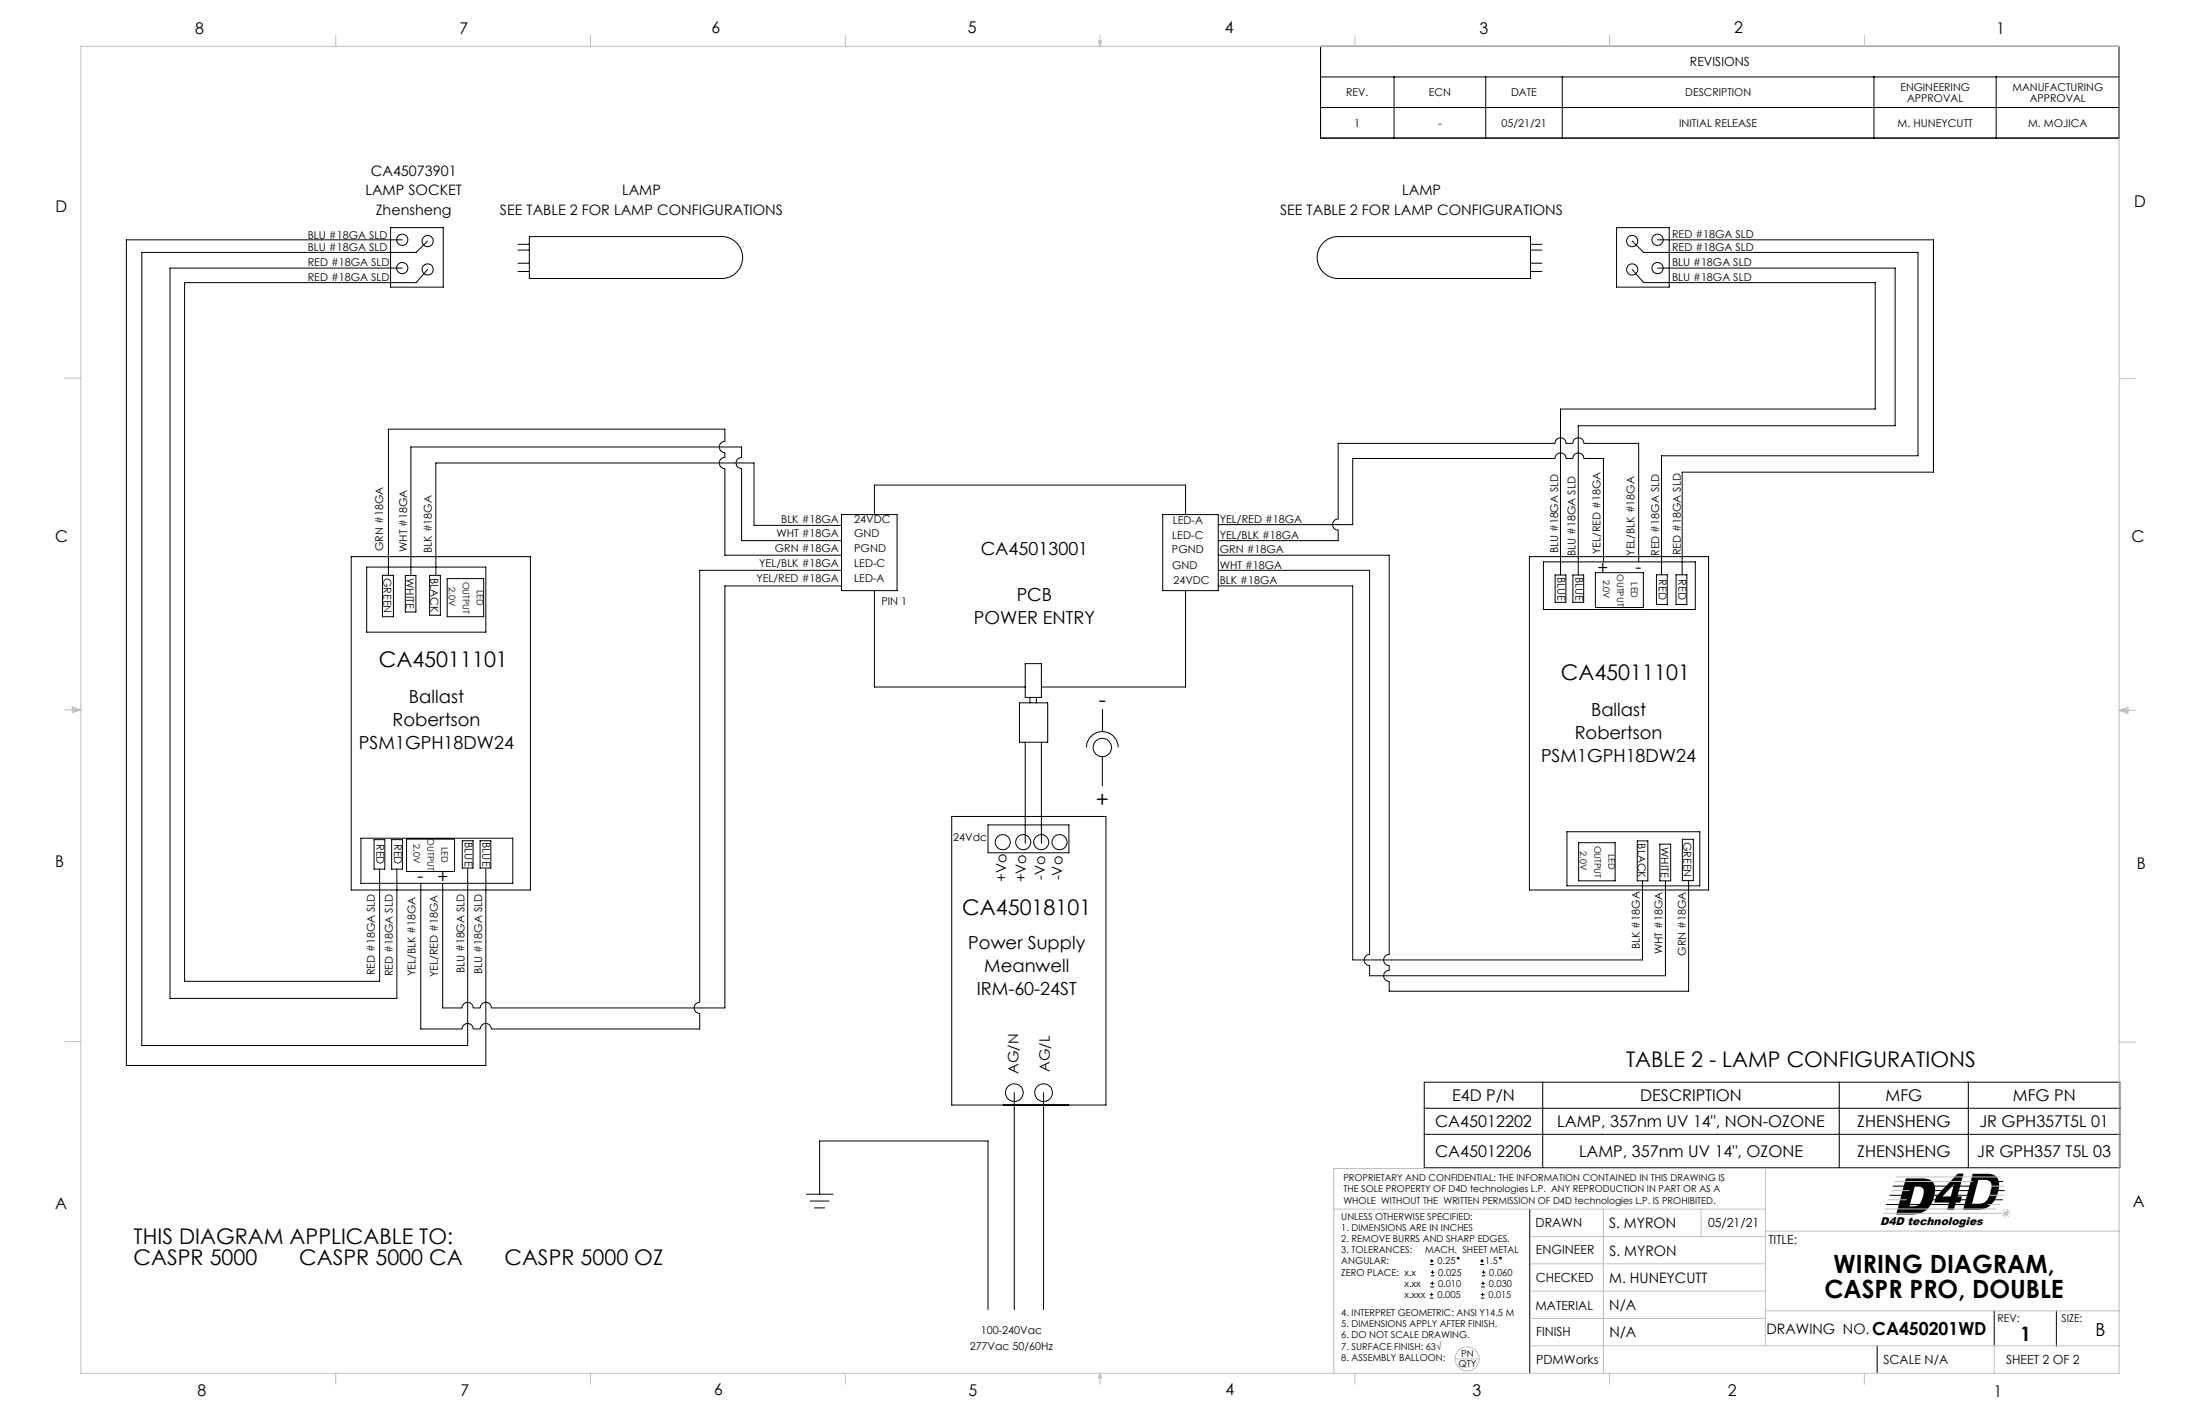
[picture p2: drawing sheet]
<svg xmlns="http://www.w3.org/2000/svg" width="432mm" height="279mm" viewBox="0 0 432 279" stroke-linecap="round" stroke-linejoin="round" font-family="sans-serif">
<g fill="none" stroke="#000" stroke-width=".2">
<path d="M259.2 9.1h156.7v18h-156.7zM259.2 15.1h156.7M273.6 15.1v12M291.6 15.1v12M306.6 15.1v12M367.8 15.1v12M391.8 15.1v12M415.9 21.1h-156.7M76.7 44.7h10.3v11.6h-10.3zM79 47.1h-54.2v162h70.6v-38.6M79 52.6h-45.6v143.3h44.5v-25.4M83.9 47.3l-2.2 2.2h-53.9v155.6h64v-34.6"/>
<path d="M83.9 52.9l-2.2 2.6h-45.5v137h38.3v-22M101.7 47.9h2.2M101.7 49.1h2.2M101.7 51.6h2.2M101.7 53.3h2.2M103.9 46.4h37.7a4.1 4.1 0 0 1 4.2 4.1 4.1 4.1 0 0 1-4.2 4.1h-37.7zM259.6 47.8l.2-.2a3.9 3.9 0 0 1 2.8-1.2h37.8v8.2h-37.8a4.1 4.1 0 0 1-3.7-2.4 4.1 4.1 0 0 1 .7-4.4zM300.4 47.9h2.2M300.4 49.1h2.2M300.4 51.6h2.2M300.4 53.3h2.2M317.3 44.7h10.3v11.6h-10.3z"/>
<path d="M320.4 47.3l2.2 2.2h53.8v39.9h-50.3v23.4M320.4 52.9l2.2 2.6h45.5v24.8h-61.8v32.6M325.3 47.1h54.2v45.5h-49.3v20.2M325.3 52.6h46.7v30.9h-62.2v29.4M68.9 109.2h35.2v65.4h-35.2zM72 111.3h23.4v12.7h-23.4zM75.1 112.9h2.1v8.1h-2.1zM79.6 112.9h2v7.2h-2zM84.3 112.9h2.1v7.8h-2.1zM87.8 113.5h7.1v7.5h-7.1zM165.2 108.9h-22.9v-17a1.09 1.09 0 0 1-1.1-1.1 1.09 1.09 0 0 1 1.1-1.1v-.9a1.09 1.09 0 0 1-1.1-1.1 1.09 1.09 0 0 1 1.1-1.1v-2.4h-66.1v28.7M165.2 106.1h-19.6v-14.2a1.09 1.09 0 0 1-1.1-1.1 1.09 1.09 0 0 1 1.1-1.1v-2h-65v25.2"/>
<path d="M165.2 111.9h-27.9v84.8a1.08 1.08 0 0 0-1.1 1 1.08 1.08 0 0 0 1.1 1.1v3.1h-40.9a1.09 1.09 0 0 0-1-1.1 1.09 1.09 0 0 0-1.1 1.1h-1.4a1.09 1.09 0 0 0-1.1-1.1 1.09 1.09 0 0 0-1.1 1.1h-8.1v-28.6M165.2 115h-22.9v82.8h-45.9a1.09 1.09 0 0 0-1-1.1 1.09 1.09 0 0 0-1.1 1.1h-1.4a1.09 1.09 0 0 0-1.1-1.1 1.09 1.09 0 0 0-1.1 1.1h-3.8v-24.5M165.2 101h10.9v14.9h-10.9zM165.2 103.1h-17.2v-12.3h-62.5v22.1M171.6 101v-5.8h61.1v5.8M171.6 115.9v18.9h29.6M228.2 101h10.9v14.9h-10.9zM232.7 115.9v18.9h-28.3M239.1 106.1h23.5v-2.1a1.08 1.08 0 0 1-1.1-1.1 1.08 1.08 0 0 1 1.1-1.1v-14.8h42.6a1.09 1.09 0 0 1 1.1-1.1 1.09 1.09 0 0 1 1.1 1.1h1.3a1.09 1.09 0 0 1 1.1-1.1 1.09 1.09 0 0 1 1.1 1.1h10.7v23.2M239.1 102.9h26.4v-12.9h39.7a1.09 1.09 0 0 1 1.1-1.1 1.09 1.09 0 0 1 1.1 1.1h1.3a1.09 1.09 0 0 1 1.1-1.1 1.09 1.09 0 0 1 1.1 1.1h3.8v20.2M239.1 111.9h29.7v75.4a1.08 1.08 0 0 0-1 1.1 1.08 1.08 0 0 0 1 1v2.1h58.1v-18.7M239.1 108.9h33.6v78.4a1.08 1.08 0 0 0-1.1 1.1 1.08 1.08 0 0 0 1.1 1v1a1.08 1.08 0 0 0-1.1 1.1 1.08 1.08 0 0 0 1.1 1v2h58.7v-21.7"/>
<path d="M239.1 115h26.4v73.3h56.9v-15.5M300.2 109.2h35.2v65.4h-35.2zM302.9 110.2h29.8v9.4h-29.8zM305.2 112.8h2.1v5.4h-2.1zM308.7 112.8h2.1v5.4h-2.1zM313.1 112.4h9.4v6.8h-9.4zM325.1 112.8h2.1v5.8h-2.1zM329 112.8h2.1v5.8h-2.1zM200.1 137.9h5.5v7.7h-5.5zM201.2 130.2h3.2v6.6h-3.2zM202.1 136.8v1.1M203.4 136.8v1.1"/>
<path d="M216.4 139.2v4.3M201.2 145.6v19.9M204.4 145.6v19.9M213.3 146.6a3.1 3.1 0 0 1 3.1-3.1 3.1 3.1 0 0 1 3.1 3.1M216.4 148.4v5.8M70.8 164.5h29.8v8.8h-29.8zM73.4 164.7h2.1v5.8h-2.1zM76.9 164.7h2.1v5.8h-2.1zM79.8 164.6h9.4v6.4h-9.4zM90.7 165h2.2v5.3h-2.2zM94.2 165h2.1v5.3h-2.1zM186.8 160.2h30.3v56.6h-30.3z"/>
<path d="M193.9 161.9h15.9v5.4h-15.9zM307.6 163.2h26v10.6h-26zM309.8 165.3h7.2v7.5h-7.2zM321.3 165h2.1v7.8h-2.1zM325.8 165.6h2.1v7.2h-2.1zM330.2 164.7h2.2v8.1h-2.2zM199.1 214.4v42.6M204.8 214.4v42.6M279.5 212.3h136.6v16.8h-136.6zM279.5 217.5h136.6M302.8 212.3v16.8M361 212.3v16.8"/>
<path d="M386.3 212.3v16.8M158.3 234.3h5.2M159 235.7h3.7M159.9 237h2M160.9 234.3v-10.4h33v33.1M279.5 222.6h136.6M300.2 237.2v32.3M370.2 236.3h16M370.9 234.5h3.5M371.5 232.7h3.5M377.9 235.4h8.5M378.2 234.5h2.9"/>
<path d="M378.5 233.6h3.2M378.8 232.7h8.1M383.3 234.5h3.2M383.4 233.6h3.4M390.4 235.4h2.6M390.7 233.6h2.7M391 231.8h2.1M280.6 254.7h.7M280.6 254h.7M280.7 248.1h.7M280.7 247.4h.7M280.7 252.5h.8"/>
<path d="M280.7 251.8h.8M280.8 250.3h.7M280.8 249.6h.7M281 253.6v.8M281 247.1v.7M281.1 251.5v.7M281.2 249.2v.8M290.5 248.1h.8M290.5 247.4h.8M290.7 254.7h.7M290.7 254h.7M290.7 252.5h.7"/>
<path d="M290.7 251.8h.7M290.8 250.3h.7M290.8 249.6h.7M290.9 247.1v.7M291 253.6v.8M291.1 251.5v.7M291.2 249.2v.8M391.4 257.2v6.9M403.6 257.2v7M368.4 264.1v5.4"/>
<circle cx="79" cy="47" r="1.11"/>
<circle cx="79" cy="52.6" r="1.11"/>
<circle cx="83.9" cy="52.9" r="1.09"/>
<circle cx="83.9" cy="47.3" r="1.09"/>
<circle cx="320.4" cy="47.3" r="1.1"/>
<circle cx="320.4" cy="52.9" r="1.1"/>
<circle cx="325.3" cy="52.6" r="1.11"/>
<circle cx="325.3" cy="47" r="1.11"/>
<circle cx="216.4" cy="146.7" r="1.81"/>
<circle cx="196.8" cy="165.2" r="1.47"/>
<circle cx="200.8" cy="165.2" r="1.47"/>
<circle cx="204.4" cy="165.2" r="1.47"/>
<circle cx="208" cy="165.2" r="1.47"/>
<circle cx="199.1" cy="214.4" r="1.73"/>
<circle cx="204.8" cy="214.4" r="1.74"/>
<circle cx="286.2" cy="246.9" r=".16"/>
<circle cx="294.5" cy="246.9" r=".16"/>
</g>
<g fill="none" stroke="#c0c0c0" stroke-width=".2">
<path d="M15.9 9.1h400v260.4h-400zM65.9 6.9v2.2M115.9 6.9v2.2M165.9 6.9v2.2M215.6 8h.6l-.3 1.1zM215.7 8l.2 1.1M215.9 6.9v2.2M216 8l-.1 1.1M265.9 6.9v2.2M315.9 6.9v2.2M365.9 6.9v2.2M12.7 74.2h3.2"/>
<path d="M415.9 74.3h3.2M12.7 139.3h3.2M14.2 139.1l1.7 .2M14.2 138.7l1.7 .6-1.7 .5zM15.9 139.3l-1.7 .3M415.9 139.4h3.2M415.9 139.4l1.8-.6v1.2zM415.9 139.4l1.8 .3M417.7 139.2l-1.8 .2M12.7 204.4h3.2M415.9 204.5h3.2M261.8 237.2h84.7"/>
<path d="M314.7 237.2v32.3M333.9 237.2v5.4M346.5 229.3v34.8M369.6 238.1h24.8M369.9 237.2h21.8M370.6 235.4h3.6M371.2 233.6h3.5M371.9 231.8h15.2M372.2 230.9h20.4M390.2 236.3h2.3M390.6 234.5h2.7M390.9 232.7h2.4"/>
<path d="M393.2 237.3l1 1.4M394 237.3l-.5 1.5M394.4 237.6l-1.4 .9M415.9 229.3h-154.1v40.2M300.2 242.6h46.3M300.2 258.7h46.3M300.2 248h46.3M300.2 253.3h46.3M346.5 257.2h69.4M346.5 241.5h69.4M65.9 269.5v2.1M115.9 269.5v2.1"/>
<path d="M165.9 269.5v2.1M215.9 269.5v2.1M215.9 269.5l.3 .8h-.6zM265.9 269.5v2.1M285.6 266.6h4.7M300.2 264.1h115.7M315.9 269.5v2.1M365.9 269.5v2.1M391.4 264.1v5.4"/>
<circle cx="288" cy="266.6" r="2.37"/>
</g>
<text font-size="10.2" x="371.4" y="238.3">D4D</text>
<g font-size="4.9">
<text x="359.9" y="249.8">WIRING DIAGRAM,</text>
<text x="358.1" y="254.7">CASPR PRO, DOUBLE</text>
</g>
<g font-size="4.2">
<text x="74.4" y="130.8">CA45011101</text>
<text x="306.4" y="133.4">CA45011101</text>
<text x="215.7" y="138.6">-</text>
<text x="215.1" y="158.4">+</text>
<text x="188.9" y="179.5">CA45018101</text>
<text x="319.2" y="209.4">TABLE 2 - LAMP CONFIGURATIONS</text>
<text x="26.2" y="244.1">THIS DIAGRAM APPLICABLE TO:</text>
<text x="26.2" y="248.3">CASPR 5000</text>
<text x="58.7" y="248.3">CASPR 5000 CA</text>
<text x="99" y="248.3">CASPR 5000 OZ</text>
</g>
<text font-size="3.9" x="396.6" y="263.1">1</text>
<g font-size="3.5">
<text x="192.5" y="108.9">CA45013001</text>
<text x="313.5" y="112.6">+</text>
<text x="321" y="112.4">-</text>
<text x="199.5" y="117.9">PCB</text>
<text x="191.1" y="122.5">POWER ENTRY</text>
<text x="80.3" y="137.9">Ballast</text>
<text x="77.1" y="142.4">Robertson</text>
<text x="312.3" y="140.4">Ballast</text>
<text x="70.5" y="146.9">PSM1GPH18DW24</text>
<text x="302.5" y="149.5">PSM1GPH18DW24</text>
<text x="309.1" y="144.9">Robertson</text>
<text x="82" y="173">-</text>
<text x="85.8" y="173.2">+</text>
<text x="190.1" y="186.3">Power Supply</text>
<text x="193.2" y="190.8">Meanwell</text>
<text x="191.7" y="195.3">IRM-60-24ST</text>
<text x="367.5" y="261.9">CA450201WD</text>
<text x="411.3" y="262.2">B</text>
</g>
<g font-size="3.2">
<text x="38.3" y="6.7">8</text>
<text x="90.2" y="6.7">7</text>
<text x="139.7" y="6.5">6</text>
<text x="190" y="6.5">5</text>
<text x="240.4" y="6.5">4</text>
<text x="290.4" y="6.7">3</text>
<text x="340.4" y="6.5">2</text>
<text x="391.9" y="6.7">1</text>
<text x="10.9" y="41.6">D</text>
<text x="418.9" y="40.7">D</text>
<text x="10.8" y="106.3">C</text>
<text x="418.4" y="106.4">C</text>
<text x="10.8" y="170.2">B</text>
<text x="419.4" y="170.6">B</text>
<text x="281.7" y="221.2">CA45012202</text>
<text x="285" y="216.1">E4D P/N</text>
<text x="305.7" y="221.2">LAMP, 357nm UV 14&quot;, NON-OZONE</text>
<text x="321.9" y="216.1">DESCRIPTION</text>
<text x="364.5" y="221.2">ZHENSHENG</text>
<text x="370.1" y="216.1">MFG</text>
<text x="388.5" y="221.2">JR GPH357T5L 01</text>
<text x="395.1" y="216.1">MFG PN</text>
<text x="281.7" y="227">CA45012206</text>
<text x="309.9" y="227">LAMP, 357nm UV 14&quot;, OZONE</text>
<text x="364.5" y="227">ZHENSHENG</text>
<text x="388.1" y="227">JR GPH357 T5L 03</text>
<text x="10.8" y="237.2">A</text>
<text x="418.6" y="236.8">A</text>
<text x="38.8" y="273.8">8</text>
<text x="90.4" y="273.8">7</text>
<text x="140.2" y="273.8">6</text>
<text x="190.1" y="273.9">5</text>
<text x="240.5" y="273.8">4</text>
<text x="289" y="273.9">3</text>
<text x="339.1" y="273.8">2</text>
<text x="391.4" y="274.1">1</text>
</g>
<g font-size="2.8">
<text x="72.8" y="34.5">CA45073901</text>
<text x="71.7" y="38.3">LAMP SOCKET</text>
<text x="122.1" y="38.3">LAMP</text>
<text x="275.2" y="38.3">LAMP</text>
<text x="73.7" y="42.1">Zhensheng</text>
<text x="98.1" y="42.1">SEE TABLE 2 FOR LAMP CONFIGURATIONS</text>
<text x="251.2" y="42.1">SEE TABLE 2 FOR LAMP CONFIGURATIONS</text>
<text x="197.5" y="173" transform="rotate(-90 197.5 173)">+Vo</text>
<text x="201.4" y="173.1" transform="rotate(-90 201.4 173.1)">+Vo</text>
<text x="205.1" y="172.7" transform="rotate(-90 205.1 172.7)">-Vo</text>
<text x="208.6" y="172.7" transform="rotate(-90 208.6 172.7)">-Vo</text>
<text x="199.9" y="210.7" transform="rotate(-90 199.9 210.7)">AG/N</text>
<text x="206.1" y="210.3" transform="rotate(-90 206.1 210.3)">AG/L</text>
<text x="315.8" y="240.9">S. MYRON</text>
<text x="315.9" y="251.8">M. HUNEYCUTT</text>
<text x="315.9" y="246.3">S. MYRON</text>
<text x="315.8" y="257.1">N/A</text>
<text x="315.9" y="262.4">N/A</text>
<text x="346.7" y="261.8">DRAWING NO.</text>
</g>
<g font-size="2.5">
<text x="331.7" y="13">REVISIONS</text>
<text x="301.4" y="240.7">DRAWN</text>
<text x="335.3" y="240.7">05/21/21</text>
<text x="347.1" y="244.2">TITLE:</text>
<text x="301.4" y="251.5">CHECKED</text>
<text x="301.5" y="246.1">ENGINEER</text>
<text x="301.4" y="256.9">MATERIAL</text>
<text x="301.5" y="262.1">FINISH</text>
<text x="301.5" y="267.7">PDMWorks</text>
<text x="369.7" y="267.6">SCALE N/A</text>
<text x="393.7" y="267.6">SHEET 2 OF 2</text>
</g>
<text font-size="2.2" x="369" y="240.3">D4D technologies</text>
<g font-size="2.1">
<text x="373" y="17.8">ENGINEERING</text>
<text x="395" y="17.8">MANUFACTURING</text>
<text x="264.2" y="18.9">REV.</text>
<text x="280.5" y="18.9">ECN</text>
<text x="296.6" y="18.9">DATE</text>
<text x="330.8" y="18.9">DESCRIPTION</text>
<text x="374.3" y="19.9">APPROVAL</text>
<text x="398.4" y="19.9">APPROVAL</text>
<text x="265.8" y="24.9">1</text>
<text x="282.3" y="24.9">-</text>
<text x="294.7" y="24.9">05/21/21</text>
<text x="329.6" y="24.9">INITIAL RELEASE</text>
<text x="372.4" y="24.9">M. HUNEYCUTT</text>
<text x="398" y="24.9">M. MOJICA</text>
<text x="60.4" y="46.8">BLU #18GA SLD</text>
<text x="328.2" y="46.8">RED #18GA SLD</text>
<text x="60.4" y="52.2">RED #18GA SLD</text>
<text x="60.4" y="49.2">BLU #18GA SLD</text>
<text x="328.2" y="49.3">RED #18GA SLD</text>
<text x="328.2" y="52.2">BLU #18GA SLD</text>
<text x="60.4" y="55.2">RED #18GA SLD</text>
<text x="328.2" y="55.1">BLU #18GA SLD</text>
<text x="152.4" y="105.4">WHT #18GA</text>
<text x="153.3" y="102.6">BLK #18GA</text>
<text x="167.7" y="105.4">GND</text>
<text x="167.7" y="102.6">24VDC</text>
<text x="230.1" y="105.7">LED-C</text>
<text x="230.2" y="102.8">LED-A</text>
<text x="239.4" y="105.7">YEL/BLK #18GA</text>
<text x="239.4" y="102.6">YEL/RED #18GA</text>
<text x="75.2" y="108.1" transform="rotate(-90 75.2 108.1)">GRN #18GA</text>
<text x="75.3" y="113.4" transform="rotate(90 75.3 113.4)">GREEN</text>
<text x="79.7" y="113.4" transform="rotate(90 79.7 113.4)">WHITE</text>
<text x="79.9" y="108.3" transform="rotate(-90 79.9 108.3)">WHT #18GA</text>
<text x="84.5" y="113.4" transform="rotate(90 84.5 113.4)">BLACK</text>
<text x="84.8" y="108.5" transform="rotate(-90 84.8 108.5)">BLK #18GA</text>
<text x="149" y="111.3">YEL/BLK #18GA</text>
<text x="152.1" y="108.3">GRN #18GA</text>
<text x="167.7" y="108.3">PGND</text>
<text x="167.7" y="111.3">LED-C</text>
<text x="230" y="108.6">PGND</text>
<text x="230" y="111.6">GND</text>
<text x="239.4" y="111.6">WHT #18GA</text>
<text x="239.4" y="108.6">GRN #18GA</text>
<text x="305.7" y="113.1" transform="rotate(90 305.7 113.1)">BLUE</text>
<text x="305.8" y="108.6" transform="rotate(-90 305.8 108.6)">BLU #18GA SLD</text>
<text x="309.2" y="113.1" transform="rotate(90 309.2 113.1)">BLUE</text>
<text x="309.2" y="109.1" transform="rotate(-90 309.2 109.1)">BLU #18GA SLD</text>
<text x="314.1" y="108.8" transform="rotate(-90 314.1 108.8)">YEL/RED #18GA</text>
<text x="320.8" y="109" transform="rotate(-90 320.8 109)">YEL/BLK #18GA</text>
<text x="325.6" y="113.7" transform="rotate(90 325.6 113.7)">RED</text>
<text x="325.7" y="109.1" transform="rotate(-90 325.7 109.1)">RED #18GA SLD</text>
<text x="329.5" y="113.7" transform="rotate(90 329.5 113.7)">RED</text>
<text x="329.9" y="108.9" transform="rotate(-90 329.9 108.9)">RED #18GA SLD</text>
<text x="148.5" y="114.1">YEL/RED #18GA</text>
<text x="167.7" y="114.1">LED-A</text>
<text x="173" y="118.8">PIN 1</text>
<text x="230.3" y="114.6">24VDC</text>
<text x="239.4" y="114.6">BLK #18GA</text>
<text x="73.9" y="165.6" transform="rotate(90 73.9 165.6)">RED</text>
<text x="77.4" y="165.6" transform="rotate(90 77.4 165.6)">RED</text>
<text x="91.2" y="165.3" transform="rotate(90 91.2 165.3)">BLUE</text>
<text x="94.7" y="165.3" transform="rotate(90 94.7 165.3)">BLUE</text>
<text x="187.1" y="164.9">24Vdc</text>
<text x="321.5" y="165.5" transform="rotate(90 321.5 165.5)">BLACK</text>
<text x="326" y="166.2" transform="rotate(90 326 166.2)">WHITE</text>
<text x="330.4" y="165.2" transform="rotate(90 330.4 165.2)">GREEN</text>
<text x="73.6" y="191.4" transform="rotate(-90 73.6 191.4)">RED #18GA SLD</text>
<text x="77.1" y="191.5" transform="rotate(-90 77.1 191.5)">RED #18GA SLD</text>
<text x="81.5" y="191.5" transform="rotate(-90 81.5 191.5)">YEL/BLK #18GA</text>
<text x="86" y="191.7" transform="rotate(-90 86 191.7)">YEL/RED #18GA</text>
<text x="91.2" y="191" transform="rotate(-90 91.2 191)">BLU #18GA SLD</text>
<text x="94.6" y="191.1" transform="rotate(-90 94.6 191.1)">BLU #18GA SLD</text>
<text x="321.8" y="186.2" transform="rotate(-90 321.8 186.2)">BLK #18GA</text>
<text x="326.3" y="187.2" transform="rotate(-90 326.3 187.2)">WHT #18GA</text>
<text x="330.9" y="187.6" transform="rotate(-90 330.9 187.6)">GRN #18GA</text>
<text x="192.5" y="261.8">100-240Vac</text>
<text x="392" y="259.4">REV:</text>
<text x="404.6" y="259.4">SIZE:</text>
<text x="190.3" y="265">277Vac 50/60Hz</text>
</g>
<g font-size="1.9">
<text x="263.7" y="231.8">PROPRIETARY AND CONFIDENTIAL: THE INFORMATION CONTAINED IN THIS DRAWING IS</text>
<text x="263.7" y="234">THE SOLE PROPERTY OF D4D technologies L.P. ANY REPRODUCTION IN PART OR AS A</text>
<text x="263.3" y="239.3">UNLESS OTHERWISE SPECIFIED:</text>
<text x="263.7" y="236.2">WHOLE WITHOUT THE WRITTEN PERMISSION OF D4D technologies L.P. IS PROHIBITED.</text>
<text x="263.3" y="241.5">1. DIMENSIONS ARE IN INCHES</text>
<text x="263.3" y="243.7">2. REMOVE BURRS AND SHARP EDGES.</text>
<text x="263.3" y="245.9">3. TOLERANCES:</text>
<text x="279.7" y="245.9">MACH. SHEET METAL</text>
<text x="263.3" y="248.1">ANGULAR:</text>
<text x="263.3" y="250.3">ZERO PLACE: x.x</text>
<text x="282.1" y="248.1">0.25</text>
<text x="282.3" y="250.3">0.025</text>
<text x="291.5" y="248.1">1.5</text>
<text x="292.3" y="250.3">0.060</text>
<text x="275.7" y="252.5">x.xx</text>
<text x="275.7" y="254.7">x.xxx</text>
<text x="282.1" y="254.7">0.005</text>
<text x="282.2" y="252.5">0.010</text>
<text x="292.1" y="254.7">0.015</text>
<text x="292.2" y="252.5">0.030</text>
<text x="263.3" y="258.2">4. INTERPRET GEOMETRIC: ANSI Y14.5 M</text>
<text x="263.3" y="260.4">5. DIMENSIONS APPLY AFTER FINISH.</text>
<text x="263.3" y="262.6">6. DO NOT SCALE DRAWING.</text>
<text x="263.3" y="264.8">7. SURFACE FINISH: 63√</text>
<text x="263.3" y="267">8. ASSEMBLY BALLOON:</text>
<text x="286.3" y="268.2">QTY</text>
<text x="286.8" y="266.3">PN</text>
</g>
<g font-size="1.8">
<text x="314.7" y="113.7" transform="rotate(90 314.7 113.7)">2.0V</text>
<text x="317.4" y="112.6" transform="rotate(90 317.4 112.6)">OUTPUT</text>
<text x="88.1" y="115.2" transform="rotate(90 88.1 115.2)">2.0V</text>
<text x="90.8" y="114.1" transform="rotate(90 90.8 114.1)">OUTPUT</text>
<text x="93.6" y="115.8" transform="rotate(90 93.6 115.8)">LED</text>
<text x="320.2" y="114.3" transform="rotate(90 320.2 114.3)">LED</text>
<text x="81.1" y="165.6" transform="rotate(90 81.1 165.6)">2.0V</text>
<text x="83.9" y="164.5" transform="rotate(90 83.9 164.5)">OUTPUT</text>
<text x="86.7" y="166.2" transform="rotate(90 86.7 166.2)">LED</text>
<text x="310.2" y="167" transform="rotate(90 310.2 167)">2.0V</text>
<text x="312.9" y="165.9" transform="rotate(90 312.9 165.9)">OUTPUT</text>
<text x="315.7" y="167.6" transform="rotate(90 315.7 167.6)">LED</text>
</g>
</svg>
